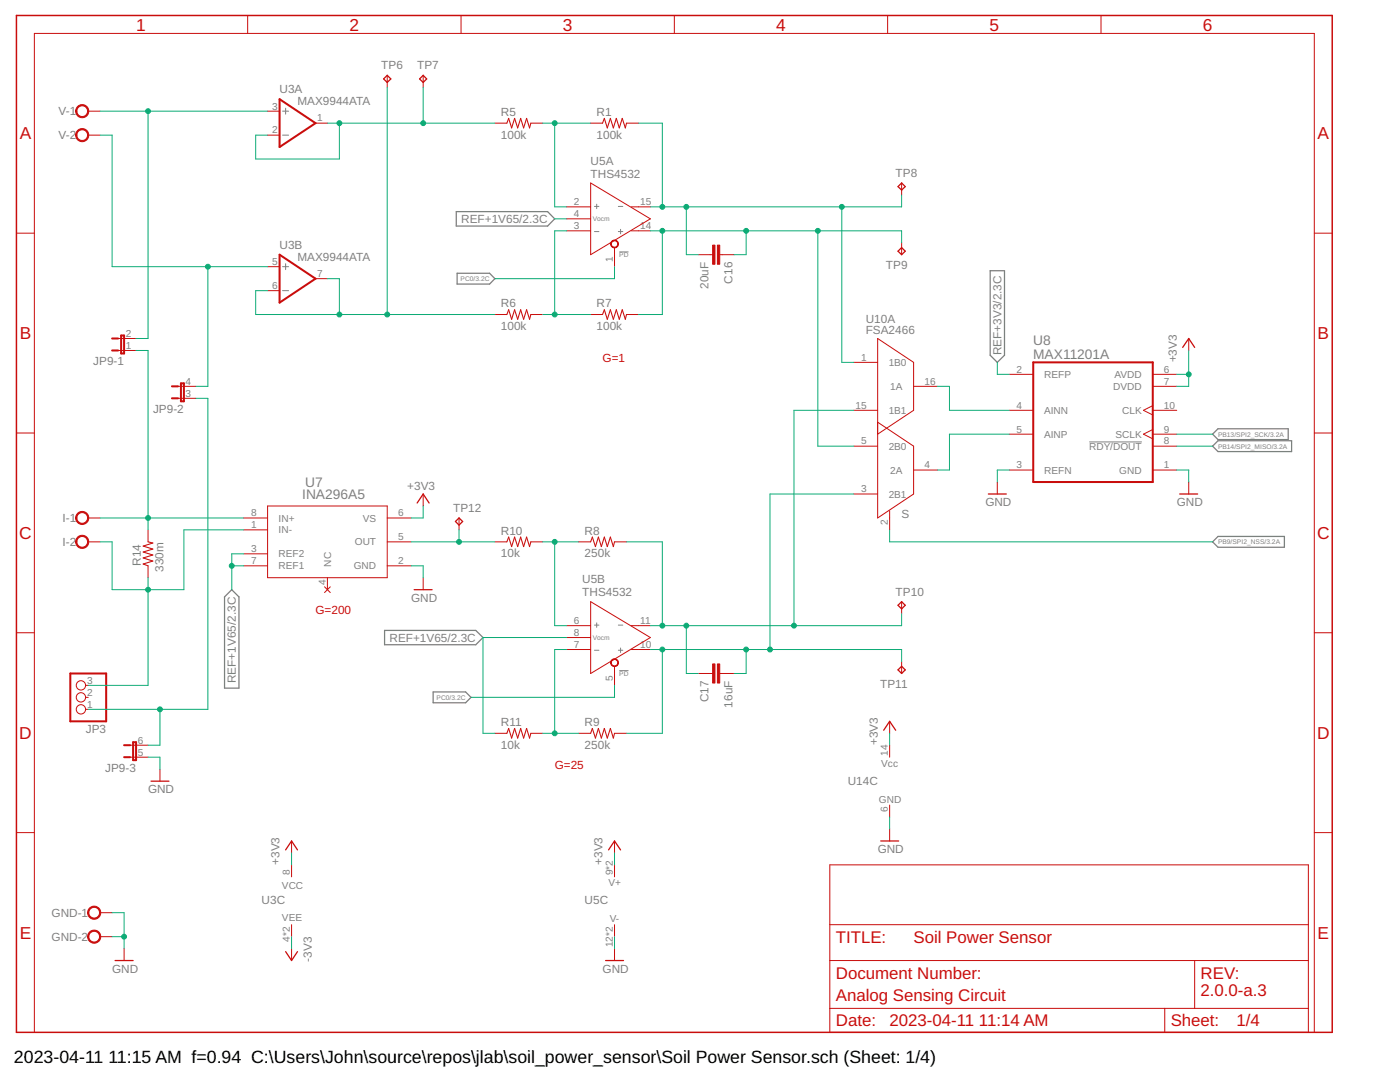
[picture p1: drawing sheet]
<svg xmlns="http://www.w3.org/2000/svg" width="279mm" height="216mm" viewBox="0 0 279 216" stroke-linecap="round" stroke-linejoin="round" font-family="sans-serif">
<g fill="none" stroke="#808080" stroke-width=".2">
<path d="M56.4 22.2h1.2M56.4 27h1.2M57 21.6v1.2M56.4 53.2h1.2M56.4 58h1.2M57 52.6v1.2M118.6 41.2h.9M118.6 46.2h.9M119.1 40.7v.9M123.4 41.2h.9M123.4 46.2h.9M123.6 50.3h1.8"/>
<path d="M123.8 45.8v.9M217.4 88.2h10.5M118.6 124.7h.9M118.6 129.8h.9M119.1 124.3v.9M123.4 124.7h.9M123.4 129.8h.9M123.6 133.8h1.8M123.8 129.3v.9"/>
</g>
<path d="M91.1 42.2h18.2l1.4 1.5-1.4 1.4h-18.2zM91.2 54.5h6.5l1.1 1.1-1.1 1.1h-6.5zM197.6 54h2.9v16.9l-1.5 1.4-1.4-1.4zM242 86.6l1.1-1h14v2.1h-14zM242 89l1.1-1.1h14.7v2.2h-14.7zM46.2 117.7l1.5 1.4v18.2h-2.9v-18.2zM242 108.1l1.1-1.1h13.2v2.2h-13.2zM76.8 125.8h18.2l1.4 1.4-1.4 1.5h-18.2zM86.4 138.1h6.5l1.1 1-1.1 1.1h-6.5z" fill="none" stroke="#808080" stroke-width=".25"/>
<g fill="none" stroke="#c90d0c" stroke-width=".4">
<path d="M55.8 19.8l7.2 4.8-7.2 4.7zM55.8 50.8l7.2 4.8-7.2 4.8zM22.4 69.9h1.2M22.4 67.5h1.2M24.2 67h.6v3.5h-.6zM34.3 79.5h1.2M34.3 77.1h1.2M36.1 76.5h.6v3.6h-.6zM206.2 72.3h23.9v23.9h-23.9zM14 134.4h7.2v9.5h-7.2zM24.8 151.1h1.2M24.8 148.7h1.2"/>
<path d="M26.6 148.1h.6v3.6h-.6z"/>
</g>
<g fill="none" stroke="#c90d0c" stroke-width=".2">
<path d="M49.4 3.1v3.6M77.3 15v2.4M84.5 15v2.4M92 3.1v3.6M134.6 3.1v3.6M177.1 3.1v3.6M219.7 3.1v3.6M17.6 22.2h2.4M17.6 27h2.4M53.4 22.2h2.4M53.4 27h2.4M63 24.6h2.3"/>
<path d="M98.8 24.6h2.4M105.9 24.6h2.4M117.9 24.6h2.3M117.9 36.5l11.9 7.2-11.9 7.1zM125 24.6h2.4M179.9 36.5v2.4M3.3 46.5h3.6M53.4 53.2h2.4M53.4 58h2.4M63 55.6h2.3M113.1 41.3h4.8M113.1 46.1h4.8"/>
<path d="M113.1 43.7h4.8M122.6 49.4v3.8M126 41.3h3.8M126 46.1h3.8M139.4 50.8h2.8M143.7 50.8h2.8M179.9 48.5v2.3M262.3 46.5h3.6M23.6 69.9h3.6M23.6 67.5h3.6M35.5 79.5h3.6M35.5 77.1h3.6"/>
<path d="M98.8 62.8h2.4M105.9 62.8h2.4M117.9 62.8h2.3M125 62.8h2.4M170.4 72.3h4.8M182.3 77.1h4.8M201.4 74.7h4.8M230.1 77.1h4.7M230.1 74.7h4.7M237.2 67.5v2.4M3.3 86.4h3.6M84.5 98.6v2.4"/>
<path d="M170.4 81.9h4.8M170.4 89h4.8M170.4 98.6h4.8M175.2 84.2l7.1 4.8v9.6l-7.1 4.8v-35.9l7.1 4.8v9.6l-7.1 4.7M182.3 93.8h4.8M199 96.2v2.4M201.4 81.9h4.8M201.4 86.6h4.8M201.4 93.8h4.8M230.1 81.9h4.7M230.1 86.6h4.7M230.1 80.9l-1.9 1 1.9 .9"/>
<path d="M230.1 93.8h4.7M230.1 85.7l-1.9 .9 1.9 1M230.1 89h4.7M237.2 96.2v2.4M262.3 86.4h3.6M17.6 108.1h2.4M17.6 103.4h2.4M29.5 105.7v2.4M29.5 112.9v2.4M48.6 105.7h4.8M48.6 112.9h4.8M48.6 110.5h4.8"/>
<path d="M48.6 103.4h4.8M53.4 101h23.9v14.3h-23.9zM64.8 117.1l1.1 1.1M65.3 115.3v2.4M65.9 117.1l-1.1 1.1M77.3 112.9h4.8M77.3 108.1h4.8M77.3 103.4h4.8M84.5 115.3v2.4M91.6 103.4v2.3M98.8 108.1h2.4M105.9 108.1h2.4"/>
<path d="M115.5 108.1h2.4M122.6 108.1h2.4M177.5 101.9v3.8M3.3 126.3h3.6M17.1 139.1h.5M17.1 136.8h.5M113.1 124.8h4.8M113.1 129.6h4.8M113.1 127.2h4.8M117.9 120.1l11.9 7.1-11.9 7.2zM122.6 132.9v3.9M126 124.8h3.8"/>
<path d="M126 129.6h3.8M139.4 134.4h2.8M143.7 134.4h2.8M179.9 120.1v2.3M179.9 132v2.4M262.3 126.3h3.6M17.1 141.5h.5M26 151.1h3.5M26 148.7h3.5M31.9 153.5v2.4M98.8 146.3h2.4M105.9 146.3h2.4"/>
<path d="M115.5 146.3h2.4M122.6 146.3h2.4M177.5 143.9v2.4M177.5 148.7v2.4M3.3 166.1h3.6M58.2 167.8v2.4M58.2 172.6v2.4M122.6 167.8v2.4M122.6 172.6v2.4M165.6 172.6h95.5v33.4h-95.5zM177.5 160.6v2.4M177.5 165.4v2.4"/>
<path d="M262.3 166.1h3.6M20 182.1h2.4M20 186.9h2.4M24.8 189.3v2.4M58.2 184.5v2.4M58.2 189.3v2.4M122.6 184.5v2.4M122.6 189.3v2.4M165.6 191.7h95.5M165.6 184.5h95.5M238.4 191.7v9.5M6.9 206v-199.3h255.4v199.3"/>
<path d="M165.6 201.2h95.5M232.5 201.2v4.8"/>
<circle cx="16.2" cy="136.8" r=".93"/>
<circle cx="16.2" cy="139.1" r=".93"/>
<circle cx="16.2" cy="141.5" r=".93"/>
</g>
<g fill="none" stroke="#c90d0c" stroke-width=".25">
<path d="M76.6 15.7l.7-.7 .7 .7-.7 .7zM83.7 15.7l.8-.7 .7 .7-.7 .7zM179.9 36.5l.8 .7-.8 .7-.7-.7zM179.9 49.4l.8 .7-.8 .7-.7-.7zM236 69.3l1.2-1.8 1.2 1.8M197.3 98.6h3.5M235.4 98.6h3.6M82.7 117.7h3.5M83.2 100.4l1.3-1.8 1.1 1.8M90.9 104.1l.7-.7 .7 .7-.7 .7zM179.2 120.8l.7-.7 .8 .7-.8 .7zM179.9 132.9l.8 .8-.8 .7-.7-.7z"/>
<path d="M30.1 155.9h3.6M176.4 145.7l1.1-1.8 1.3 1.8M57 169.6l1.2-1.8 1.2 1.8M121.5 169.6l1.1-1.8 1.2 1.8M175.8 167.8h3.5M23 191.7h3.6M57 189.9l1.2 1.8 1.2-1.8M120.9 191.7h3.5"/>
</g>
<path d="M101.2 24.6l.3-1 .6 1.9 .6-1.9 .6 1.9 .6-1.9 .6 1.9 .6-1.9 .6 1.9 .2-.9M120.2 24.6l.4-1 .6 1.9 .6-1.9 .6 1.9 .6-1.9 .6 1.9 .6-1.9 .6 1.9 .2-.9M101.2 62.8l.3-1 .6 1.9 .6-1.9 .6 1.9 .6-1.9 .6 1.9 .6-1.9 .6 1.9 .2-.9M120.2 62.8l.4-1 .6 1.9 .6-1.9 .6 1.9 .6-1.9 .6 1.9 .6-1.9 .6 1.9 .2-.9M29.5 108.1l1 .3-1.9 .6 1.9 .6-1.9 .6 1.9 .5-1.9 .6 1.9 .7-1.9 .5 .9 .4M101.2 108.1l.3-.9 .6 1.9 .6-1.9 .6 1.9 .6-1.9 .6 1.9 .6-1.9 .6 1.9 .2-1M117.9 108.1l.3-.9 .6 1.9 .6-1.9 .6 1.9 .6-1.9 .6 1.9 .6-1.9 .6 1.9 .2-1M101.2 146.3l.3-.9 .6 1.9 .6-1.9 .6 1.9 .6-1.9 .6 1.9 .6-1.9 .6 1.9 .2-1M117.9 146.3l.3-.9 .6 1.9 .6-1.9 .6 1.9 .6-1.9 .6 1.9 .6-1.9 .6 1.9 .2-1" fill="none" stroke="#c90d0c" stroke-width=".21"/>
<g fill="#c90d0c" stroke="#c90d0c" stroke-width=".2">
<path d="M142.2 48.9h.5v3.8h-.5z"/>
<path d="M143.2 48.9h.4v3.8h-.4z"/>
<path d="M143.2 132.5h.4v3.8h-.4z"/>
<path d="M142.2 132.5h.5v3.8h-.5z"/>
</g>
<g fill="#c90d0c" stroke="#c90d0c" stroke-width=".2">
<path d="M17.9 181.2a1.31 1.31 0 0 1 2 .3 1.31 1.31 0 0 1-.8 1.9 1.31 1.31 0 0 1-1.6-1.3h.2a1.07 1.07 0 0 1 1.5-1 1.07 1.07 0 0 1 .3 1.8 1.07 1.07 0 0 1-1.7-.5l-.1-.3h-.2z" fill-rule="evenodd"/>
<path d="M17.9 186a1.31 1.31 0 0 1 2 .2 1.31 1.31 0 0 1-.8 2 1.31 1.31 0 0 1-1.6-1.3h.2a1.07 1.07 0 0 1 1.5-1 1.07 1.07 0 0 1 .3 1.8 1.07 1.07 0 0 1-1.7-.5l-.1-.3h-.2z" fill-rule="evenodd"/>
<path d="M15.5 21.3a1.31 1.31 0 0 1 2 .2 1.31 1.31 0 0 1-.7 1.9 1.31 1.31 0 0 1-1.7-1.2h.2a1.07 1.07 0 0 1 1.6-.9 1.07 1.07 0 0 1 .2 1.8 1.07 1.07 0 0 1-1.7-.6l-.1-.3h-.2z" fill-rule="evenodd"/>
<path d="M15.5 26a1.31 1.31 0 0 1 2 .3 1.31 1.31 0 0 1-.7 1.9 1.31 1.31 0 0 1-1.7-1.2h.2a1.07 1.07 0 0 1 1.6-.9 1.07 1.07 0 0 1 .2 1.8 1.07 1.07 0 0 1-1.7-.7l-.1-.2h-.2z" fill-rule="evenodd"/>
<path d="M15.5 102.4a1.31 1.31 0 0 1 2 .3 1.31 1.31 0 0 1-.7 1.9 1.31 1.31 0 0 1-1.7-1.2h.2a1.08 1.08 0 0 1 1.6-.9 1.08 1.08 0 0 1 .2 1.8 1.08 1.08 0 0 1-1.7-.7l-.1-.2h-.2z" fill-rule="evenodd"/>
<path d="M15.5 107.2a1.31 1.31 0 0 1 2 .3 1.31 1.31 0 0 1-.7 1.9 1.31 1.31 0 0 1-1.7-1.3h.2a1.07 1.07 0 0 1 1.6-.9 1.07 1.07 0 0 1 .2 1.8 1.07 1.07 0 0 1-1.7-.6l-.1-.3h-.2z" fill-rule="evenodd"/>
<path d="M122 48.2a.79 .79 0 0 1 1.3 0 .79 .79 0 0 1-.4 1.2 .79 .79 0 0 1-1-.7h.1a.64 .64 0 0 1 .9-.5 .64 .64 0 0 1 .2 1 .64 .64 0 0 1-1.1-.3v-.2h-.1z" fill-rule="evenodd"/>
<path d="M122 131.7a.79 .79 0 0 1 1.3 .1 .79 .79 0 0 1-.4 1.2 .79 .79 0 0 1-1-.8h.1a.64 .64 0 0 1 .9-.5 .64 .64 0 0 1 .2 1.1 .64 .64 0 0 1-1.1-.4v-.2h-.1z" fill-rule="evenodd"/>
</g>
<path d="M3.3 3.1h262.6v202.9h-262.6z" fill="none" stroke="#c90d0c" stroke-width=".3"/>
<g fill="none" stroke="#0dab76" stroke-width=".2">
<path d="M77.3 17.4v45.4M84.5 17.4v7.2M20 27h2.4v26.2h31M20 22.2h33.4M29.5 22.2v45.3h-2.3M65.3 24.6h33.5M67.7 24.6v7.1h-16.7v-4.7h2.4M108.3 24.6h9.6M110.7 24.6v16.7h2.4M127.4 24.6h4.8v16.7M179.9 38.9v2.4h-50.1M41.5 53.2v23.9h-2.4"/>
<path d="M53.4 58h-2.4v4.8h47.8M65.3 55.6h2.4v7.2M110.7 43.7h2.4M113.1 46.1h-2.4v16.7M122.6 53.2v2.4h-23.8M129.8 46.1h50.1v2.4M132.2 46.1v16.7h-4.8M137 41.3v9.5h2.4M148.9 46.1v4.7h-2.4M163.2 46.1v42.9h7.2M168 41.3v31h2.4M27.2 69.9h2.3v35.8"/>
<path d="M39.1 79.5h2.4v62h-23.9M108.3 62.8h9.6M187.1 77.1h2.4v4.8h11.9M199 72.3v2.4h2.4M234.8 74.7h2.4M237.2 69.9v7.2h-2.4M170.4 81.9h-11.9v42.9M170.4 98.6h-16.7v31M201.4 86.6h-11.9v7.2h-2.4M201.4 93.8h-2.4v2.4M234.8 93.8h2.4v2.4M234.8 86.6h7.2"/>
<path d="M234.8 89h7.2M20 103.4h28.6M29.5 115.3v21.5h-11.9M46.2 112.9h2.4M48.6 110.5h-2.4v7.2M48.6 105.7h-11.9v12h-14.3v-9.6h-2.4M82.1 112.9h2.4v2.4M82.1 108.1h16.7M84.5 101v2.4h-2.4M91.6 105.7v2.4M108.3 108.1h7.2M110.7 108.1v16.7h2.4"/>
<path d="M125 108.1h7.2v16.7M177.5 105.7v2.4h64.5M113.1 127.2h-16.7v19.1h2.4M113.1 129.6h-2.4v16.7M122.6 136.8v2.3h-28.6M129.8 129.6h50.1v2.4M132.2 129.6v16.7h-7.2M137 124.8v9.6h2.4M148.9 129.6v4.8h-2.4M179.9 122.4v2.4h-50.1M29.5 151.1h2.4v2.4M31.9 141.5v7.2h-2.4"/>
<path d="M108.3 146.3h7.2M177.5 146.3v2.4M58.2 170.2v2.4M122.6 170.2v2.4M177.5 163v2.4M22.4 186.9h2.4M22.4 182.1h2.4v7.2M58.2 186.9v2.4M122.6 186.9v2.4"/>
</g>
<g fill="#0dab76" stroke="#0dab76" stroke-width=".2">
<circle cx="67.7" cy="24.6" r=".49"/>
<circle cx="84.5" cy="24.6" r=".49"/>
<circle cx="67.7" cy="62.8" r=".49"/>
<circle cx="77.3" cy="62.8" r=".49"/>
<circle cx="237.2" cy="74.7" r=".49"/>
<circle cx="24.8" cy="186.9" r=".49"/>
<circle cx="46.2" cy="112.9" r=".49"/>
<circle cx="110.7" cy="24.6" r=".49"/>
<circle cx="110.7" cy="62.8" r=".49"/>
<circle cx="132.2" cy="41.3" r=".49"/>
<circle cx="137" cy="41.3" r=".49"/>
<circle cx="168" cy="41.3" r=".49"/>
<circle cx="110.7" cy="108.1" r=".49"/>
<circle cx="132.2" cy="124.8" r=".49"/>
<circle cx="137" cy="124.8" r=".49"/>
<circle cx="158.5" cy="124.8" r=".49"/>
<circle cx="110.7" cy="146.3" r=".49"/>
<circle cx="91.6" cy="108.1" r=".49"/>
<circle cx="29.5" cy="117.7" r=".49"/>
<circle cx="29.5" cy="22.2" r=".49"/>
<circle cx="41.5" cy="53.2" r=".49"/>
<circle cx="31.9" cy="141.5" r=".49"/>
<circle cx="132.2" cy="129.6" r=".49"/>
<circle cx="148.9" cy="129.6" r=".49"/>
<circle cx="153.7" cy="129.6" r=".49"/>
<circle cx="29.5" cy="103.4" r=".49"/>
<circle cx="132.2" cy="46.1" r=".49"/>
<circle cx="148.9" cy="46.1" r=".49"/>
<circle cx="163.2" cy="46.1" r=".49"/>
</g>
<g font-size="3.5" fill="#c90d0c">
<text x="27.2" y="6.1">1</text>
<text x="69.8" y="6.1">2</text>
<text x="112.3" y="6.1">3</text>
<text x="154.9" y="6.1">4</text>
<text x="197.5" y="6.1">5</text>
<text x="240.1" y="6.1">6</text>
<text x="3.9" y="27.8">A</text>
<text x="262.9" y="27.8">A</text>
<text x="3.9" y="67.7">B</text>
<text x="262.9" y="67.7">B</text>
<text x="3.8" y="107.6">C</text>
<text x="262.8" y="107.6">C</text>
<text x="3.8" y="147.4">D</text>
<text x="262.8" y="147.4">D</text>
<text x="3.9" y="187.3">E</text>
<text x="262.9" y="187.3">E</text>
</g>
<g font-size="3.5">
<text x="2.8" y="212.1">2023-04-11</text>
<text x="21.6" y="212.1">11:15 AM f=0.94 C:\Users\John\source\repos\jlab\soil_power_sensor\Soil Power Sensor.sch (Sheet: 1/4)</text>
</g>
<g font-size="3.4" fill="#c90d0c">
<text x="166.8" y="188.1">TITLE:</text>
<text x="182.3" y="188.1">Soil Power Sensor</text>
<text x="166.8" y="195.3">Document Number:</text>
<text x="239.6" y="195.3">REV:</text>
<text x="166.8" y="199.8">Analog Sensing Circuit</text>
<text x="239.6" y="198.8">2.0.0-a.3</text>
<text x="166.8" y="204.8">Date:</text>
<text x="177.5" y="204.8">2023-04-11</text>
<text x="195.4" y="204.8">11:14 AM</text>
<text x="233.6" y="204.8">Sheet:</text>
<text x="246.8" y="204.8">1/4</text>
</g>
<g font-size="2.8" fill="#808080">
<text x="206.2" y="71.5">MAX11201A</text>
<text x="206.2" y="68.7">U8</text>
<text x="60.3" y="99.6">INA296A5</text>
<text x="60.9" y="97.2">U7</text>
</g>
<g font-size="2.3" fill="#808080">
<text x="76.1" y="13.8">TP6</text>
<text x="83.3" y="13.8">TP7</text>
<text x="11.7" y="23">V-1</text>
<text x="55.8" y="18.6">U3A</text>
<text x="59.4" y="21">MAX9944ATA</text>
<text x="100" y="23.2">R5</text>
<text x="119.1" y="23.2">R1</text>
<text x="11.7" y="27.8">V-2</text>
<text x="100" y="27.7">100k</text>
<text x="119.1" y="27.7">100k</text>
<text x="117.9" y="35.6">THS4532</text>
<text x="117.9" y="32.9">U5A</text>
<text x="178.7" y="35.3">TP8</text>
<text x="92.1" y="44.5">REF+1V65/2.3C</text>
<text x="55.8" y="49.6">U3B</text>
<text x="59.4" y="52">MAX9944ATA</text>
<text x="176.8" y="53.7">TP9</text>
<text x="141.4" y="57.6" transform="rotate(-90 141.4 57.6)">20uF</text>
<text x="146.2" y="56.6" transform="rotate(-90 146.2 56.6)">C16</text>
<text x="100" y="65.9">100k</text>
<text x="100" y="61.4">R6</text>
<text x="119.1" y="65.9">100k</text>
<text x="119.1" y="61.4">R7</text>
<text x="172.8" y="64.4">U10A</text>
<text x="172.8" y="66.6">FSA2466</text>
<text x="199.9" y="70.9" transform="rotate(-90 199.9 70.9)">REF+3V3/2.3C</text>
<text x="18.6" y="72.8">JP9-1</text>
<text x="234.8" y="72.3" transform="rotate(-90 234.8 72.3)">+3V3</text>
<text x="30.5" y="82.3">JP9-2</text>
<text x="81.3" y="97.9">+3V3</text>
<text x="196.6" y="101">GND</text>
<text x="234.8" y="101">GND</text>
<text x="12.5" y="104.2">I-1</text>
<text x="90.4" y="102.2">TP12</text>
<text x="100" y="106.7">R10</text>
<text x="116.7" y="106.7">R8</text>
<text x="179.9" y="103.3">S</text>
<text x="12.5" y="109">I-2</text>
<text x="28.1" y="112.9" transform="rotate(-90 28.1 112.9)">R14</text>
<text x="100" y="111.2">10k</text>
<text x="116.7" y="111.2">250k</text>
<text x="32.6" y="114.1" transform="rotate(-90 32.6 114.1)">330m</text>
<text x="116.2" y="118.9">THS4532</text>
<text x="116.2" y="116.2">U5B</text>
<text x="178.7" y="118.9">TP10</text>
<text x="82.1" y="120.1">GND</text>
<text x="77.7" y="128.1">REF+1V65/2.3C</text>
<text x="47.1" y="136.3" transform="rotate(-90 47.1 136.3)">REF+1V65/2.3C</text>
<text x="175.6" y="137.2">TP11</text>
<text x="141.4" y="140.1" transform="rotate(-90 141.4 140.1)">C17</text>
<text x="146.2" y="141.2" transform="rotate(-90 146.2 141.2)">16uF</text>
<text x="17.1" y="146.2">JP3</text>
<text x="100" y="149.4">10k</text>
<text x="100" y="144.9">R11</text>
<text x="116.7" y="149.4">250k</text>
<text x="116.7" y="144.9">R9</text>
<text x="175.2" y="148.7" transform="rotate(-90 175.2 148.7)">+3V3</text>
<text x="21" y="154">JP9-3</text>
<text x="29.5" y="158.3">GND</text>
<text x="169.2" y="156.6">U14C</text>
<text x="55.8" y="172.6" transform="rotate(-90 55.8 172.6)">+3V3</text>
<text x="120.3" y="172.6" transform="rotate(-90 120.3 172.6)">+3V3</text>
<text x="175.2" y="170.2">GND</text>
<text x="10.3" y="183">GND-1</text>
<text x="52.2" y="180.5">U3C</text>
<text x="116.7" y="180.5">U5C</text>
<text x="10.3" y="187.7">GND-2</text>
<text x="62.2" y="191.9" transform="rotate(-90 62.2 191.9)">-3V3</text>
<text x="22.4" y="194.1">GND</text>
<text x="120.3" y="194.1">GND</text>
</g>
<g font-size="2.3" fill="#c90d0c">
<text x="120.3" y="72.3">G=1</text>
<text x="63" y="122.4">G=200</text>
<text x="110.7" y="153.5">G=25</text>
</g>
<g font-size="2" fill="#808080">
<text x="54.3" y="21.9">3</text>
<text x="54.3" y="26.6">2</text>
<text x="63.3" y="24.2">1</text>
<text x="114.6" y="40.9">2</text>
<text x="127.8" y="40.9">15</text>
<text x="114.6" y="45.7">3</text>
<text x="114.6" y="43.3">4</text>
<text x="127.8" y="45.7">14</text>
<text x="54.3" y="52.9">5</text>
<text x="122.3" y="52.3" transform="rotate(-90 122.3 52.3)">1</text>
<text x="54.3" y="57.7">6</text>
<text x="63.3" y="55.3">7</text>
<text x="25.1" y="69.6">1</text>
<text x="25.1" y="67.2">2</text>
<text x="171.8" y="72">1</text>
<text x="37" y="76.8">4</text>
<text x="177.4" y="73">1B0</text>
<text x="177.7" y="77.8">1A</text>
<text x="184.5" y="76.8">16</text>
<text x="202.9" y="74.4">2</text>
<text x="208.4" y="75.4">REFP</text>
<text x="222.2" y="77.8">DVDD</text>
<text x="222.4" y="75.4">AVDD</text>
<text x="232.3" y="74.4">6</text>
<text x="232.3" y="76.8">7</text>
<text x="37" y="79.1">3</text>
<text x="170.7" y="81.5">15</text>
<text x="177.4" y="82.6">1B1</text>
<text x="202.9" y="81.5">4</text>
<text x="208.4" y="82.6">AINN</text>
<text x="224" y="82.6">CLK</text>
<text x="232.3" y="81.5">10</text>
<text x="171.8" y="88.7">5</text>
<text x="177.4" y="89.7">2B0</text>
<text x="202.9" y="86.3">5</text>
<text x="208.4" y="87.4">AINP</text>
<text x="217.4" y="89.7">RDY/DOUT</text>
<text x="222.6" y="87.4">SCLK</text>
<text x="232.3" y="86.3">9</text>
<text x="232.3" y="88.7">8</text>
<text x="177.7" y="94.5">2A</text>
<text x="184.5" y="93.5">4</text>
<text x="202.9" y="93.5">3</text>
<text x="208.4" y="94.5">REFN</text>
<text x="223.4" y="94.5">GND</text>
<text x="232.3" y="93.5">1</text>
<text x="171.8" y="98.2">3</text>
<text x="177.4" y="99.3">2B1</text>
<text x="50.1" y="105.4">1</text>
<text x="50.1" y="103">8</text>
<text x="55.6" y="106.5">IN-</text>
<text x="55.6" y="104.1">IN+</text>
<text x="72.4" y="104.1">VS</text>
<text x="79.5" y="107.8">5</text>
<text x="79.5" y="103">6</text>
<text x="177.2" y="104.8" transform="rotate(-90 177.2 104.8)">2</text>
<text x="50.1" y="110.2">3</text>
<text x="50.1" y="112.6">7</text>
<text x="55.6" y="111.2">REF2</text>
<text x="55.6" y="113.6">REF1</text>
<text x="66.1" y="113.1" transform="rotate(-90 66.1 113.1)">NC</text>
<text x="70.6" y="113.6">GND</text>
<text x="70.8" y="108.8">OUT</text>
<text x="79.5" y="112.6">2</text>
<text x="65" y="116.7" transform="rotate(-90 65 116.7)">4</text>
<text x="114.6" y="124.5">6</text>
<text x="127.8" y="124.5">11</text>
<text x="114.6" y="129.3">7</text>
<text x="114.6" y="126.9">8</text>
<text x="127.8" y="129.3">10</text>
<text x="17.4" y="136.4">3</text>
<text x="122.3" y="135.8" transform="rotate(-90 122.3 135.8)">5</text>
<text x="17.4" y="141.2">1</text>
<text x="17.4" y="138.8">2</text>
<text x="27.5" y="148.4">6</text>
<text x="27.5" y="150.8">5</text>
<text x="175.9" y="153">Vcc</text>
<text x="177.2" y="150.8" transform="rotate(-90 177.2 150.8)">14</text>
<text x="175.4" y="160.2">GND</text>
<text x="177.2" y="162.1" transform="rotate(-90 177.2 162.1)">6</text>
<text x="56.3" y="177.3">VCC</text>
<text x="57.9" y="174.6" transform="rotate(-90 57.9 174.6)">8</text>
<text x="121.4" y="176.9">V+</text>
<text x="122.3" y="174.6" transform="rotate(-90 122.3 174.6)">9*2</text>
<text x="56.3" y="183.8">VEE</text>
<text x="121.7" y="184">V-</text>
<text x="57.9" y="187.9" transform="rotate(-90 57.9 187.9)">4*2</text>
<text x="122.3" y="189" transform="rotate(-90 122.3 189)">12*2</text>
</g>
<g font-size="1.3" fill="#808080">
<text x="118.3" y="44.1">Vocm</text>
<text x="123.6" y="51.3">PD</text>
<text x="91.9" y="56.1">PC0/3.2C</text>
<text x="243.1" y="87.1">PB13/SPI2_SCK/3.2A</text>
<text x="243.1" y="89.5">PB14/SPI2_MISO/3.2A</text>
<text x="243.1" y="108.6">PB9/SPI2_NSS/3.2A</text>
<text x="118.3" y="127.7">Vocm</text>
<text x="123.6" y="134.9">PD</text>
<text x="87.1" y="139.6">PC0/3.2C</text>
</g>
</svg>
